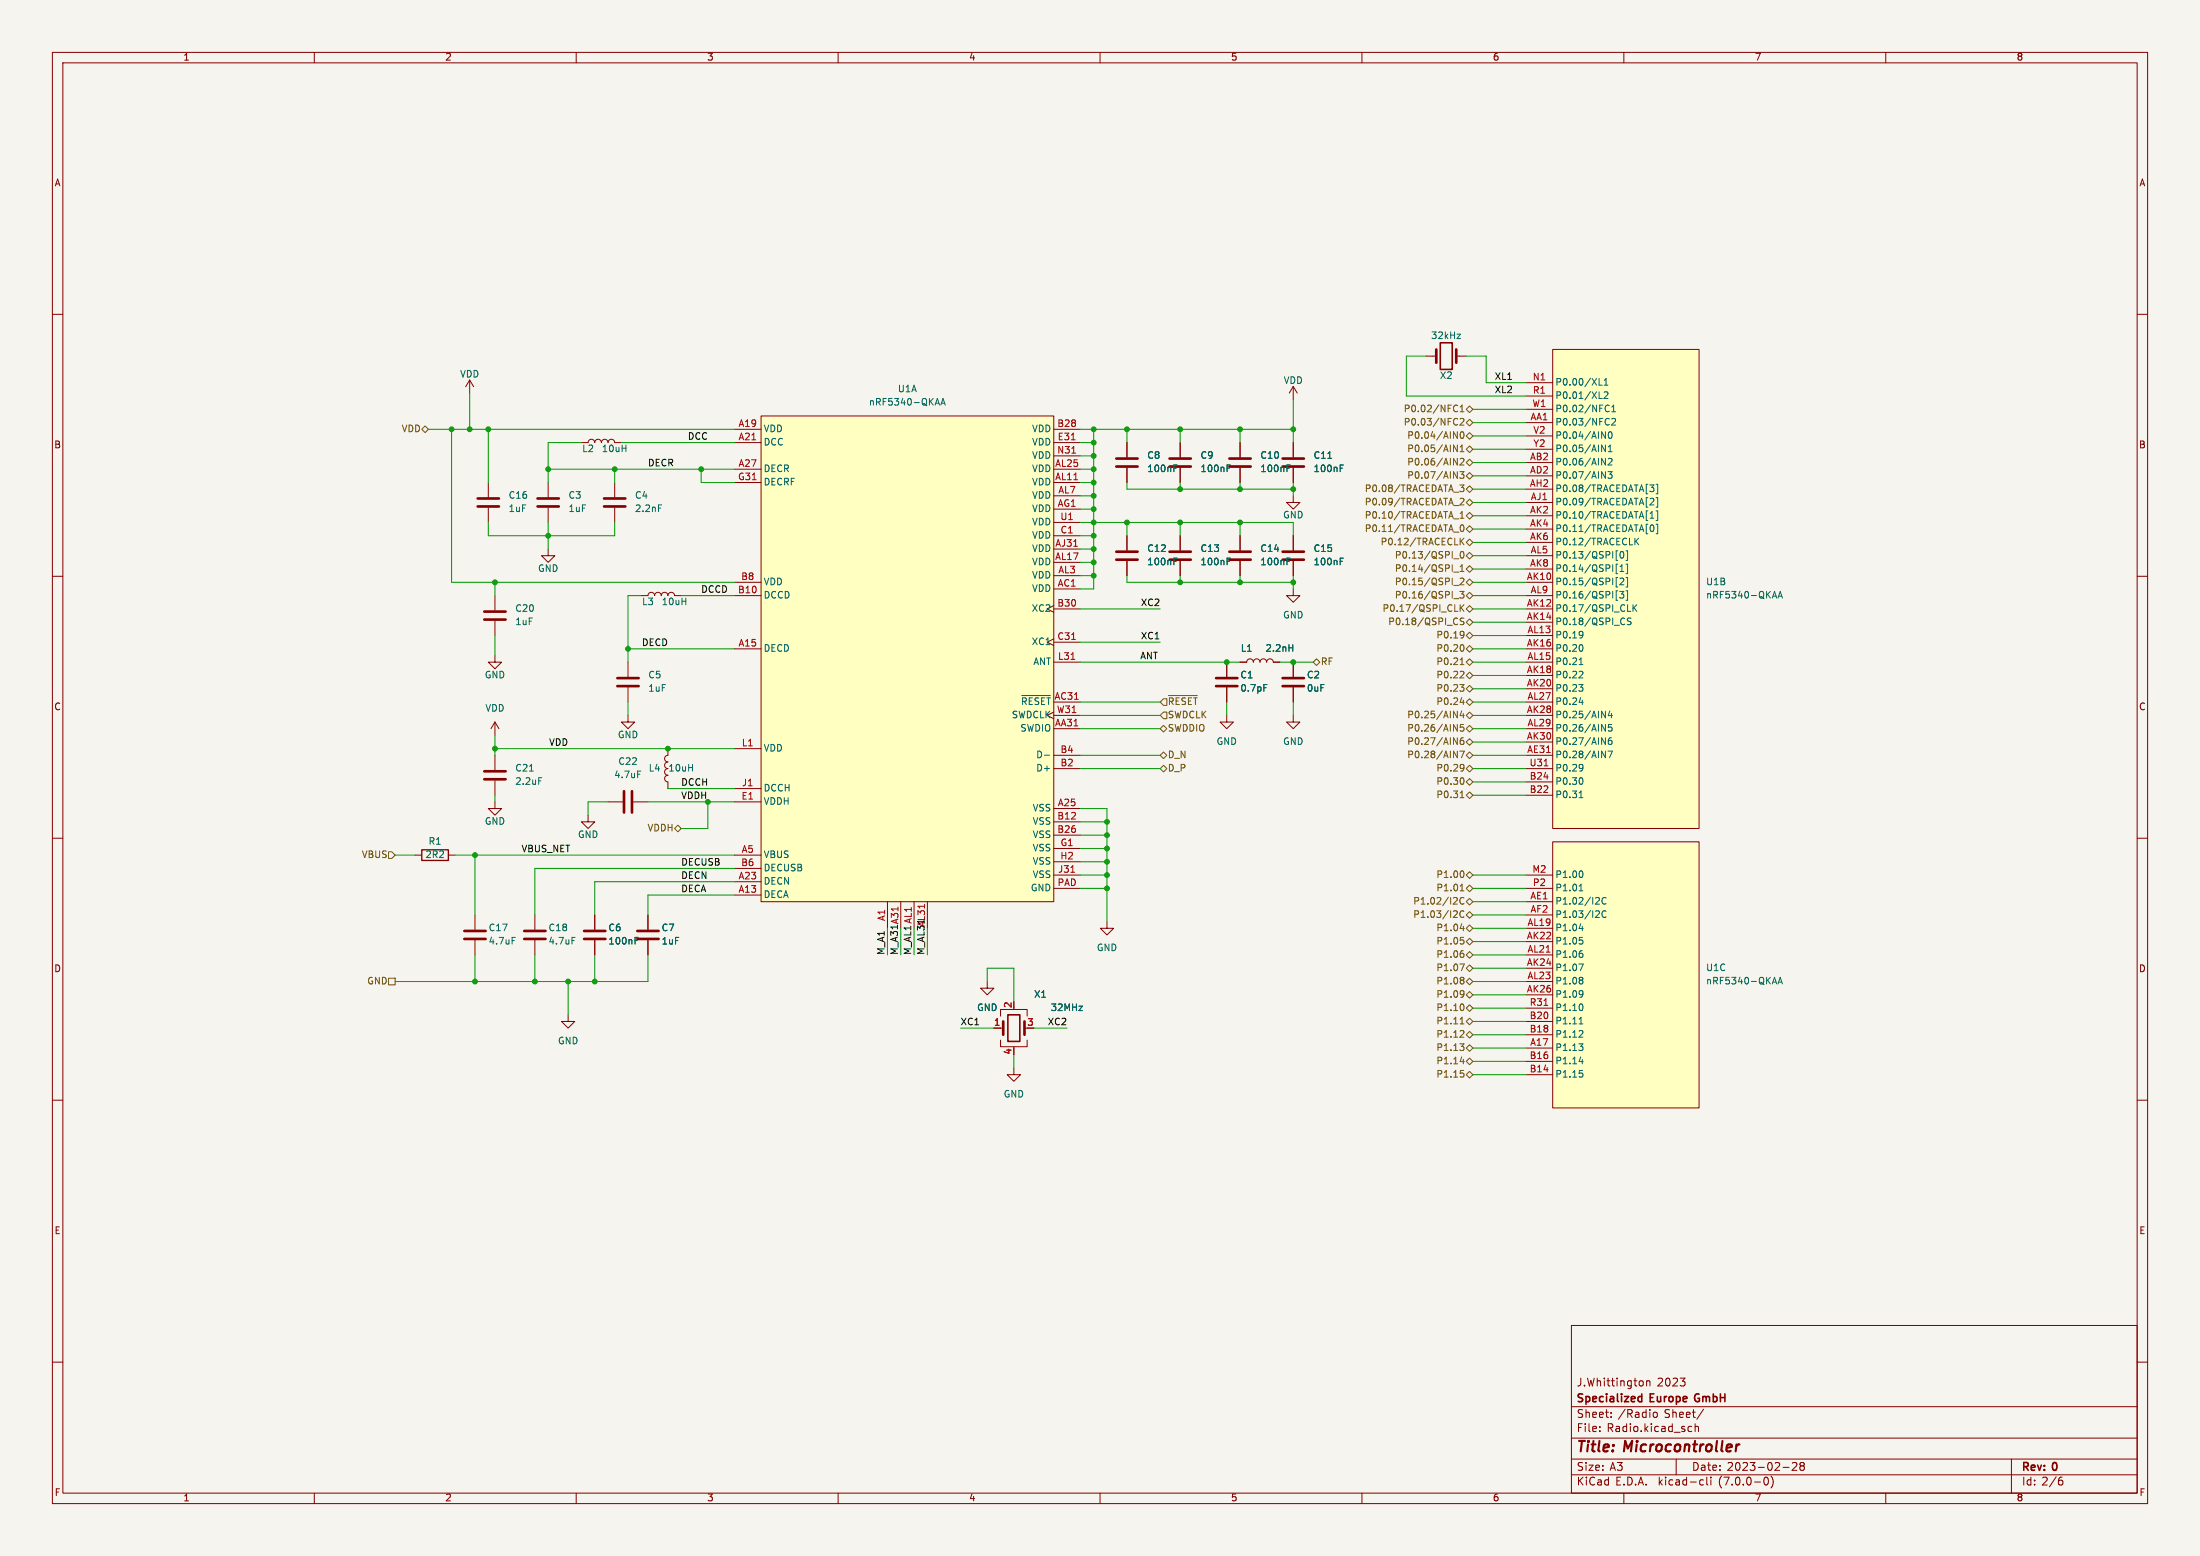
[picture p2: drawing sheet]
<svg xmlns="http://www.w3.org/2000/svg" width="420mm" height="297mm" viewBox="0 0 420 297" stroke-linecap="round" stroke-linejoin="round" font-family="sans-serif">
<path d="M0 0h420v297h-420z" fill="#f5f4ef" stroke="#f5f4ef" stroke-width=".19"/>
<g fill="none" stroke="#840000" stroke-width=".19">
<path d="M10 10h400v277h-400zM12 12h396v273h-396zM60 10v2M110 10v2M160 10v2M210 10v2M260 10v2M310 10v2M360 10v2M10 60h2M408 60h2M89.7 72.5l-.8 1.3"/>
<path d="M89.7 72.5v2.6M89.7 72.5l.7 1.3M145.3 79.4h55.9v92.7h-55.9zM246.9 73.8l-.8 1.2M246.9 73.8v2.5M246.9 73.8l.7 1.2M272.3 68h1.9M278 68h1.9M291.3 73.1h5.1M291.3 75.6h5.1M291.3 78.1h5.1M296.4 66.7h28v91.4h-28z"/>
<path d="M93.2 92.1v2.8M93.2 96.9v2.8M104.6 92.1v2.8M104.6 96.9v2.8M111 84.5h1.3a.64 .64 0 0 1 .6-.7 .64 .64 0 0 1 .6 .7 .64 .64 0 0 1 .7-.7 .64 .64 0 0 1 .6 .7 .64 .64 0 0 1 .6-.7 .64 .64 0 0 1 .7 .7 .64 .64 0 0 1 .6-.7 .64 .64 0 0 1 .6 .7h1.3M117.3 92.1v2.8M117.3 96.9v2.8M140.2 81.9h5.1M140.2 84.5h5.1M140.2 89.6h5.1M140.2 92.1h5.1M201.2 81.9h5"/>
<path d="M201.2 84.5h5M201.2 89.6h5M201.2 97.2h5M201.2 92.1h5M201.2 94.6h5M201.2 87h5M201.2 99.7h5M215.1 84.5v2.8M215.1 89.3v2.8M225.3 84.5v2.8M225.3 89.3v2.8M236.7 84.5v2.8"/>
<path d="M236.7 89.3v2.8M246.9 94.6v1.3h1.3l-1.3 1.3-1.3-1.3h1.3M246.9 84.5v2.8M246.9 89.3v2.8M291.3 80.7h5.1M291.3 88.3h5.1M291.3 90.8h5.1M291.3 93.4h5.1M291.3 95.9h5.1M291.3 98.5h5.1M291.3 83.2h5.1M291.3 85.8h5.1"/>
<path d="M10 110h2M94.5 113.7v2.8M94.5 118.5v2.8M104.6 104.8v1.3h1.3l-1.3 1.2-1.2-1.2h1.2M122.4 113.7h1.3a.64 .64 0 0 1 .6-.6 .64 .64 0 0 1 .7 .6 .64 .64 0 0 1 .6-.6 .64 .64 0 0 1 .6 .6 .64 .64 0 0 1 .7-.6 .64 .64 0 0 1 .6 .6 .64 .64 0 0 1 .6-.6 .64 .64 0 0 1 .7 .6h1.2M140.2 113.7h5.1M140.2 111.2h5.1M201.2 115.6l-1.3 .6 1.3 .7M201.2 112.4h5M201.2 104.8h5M201.2 107.3h5M201.2 109.9h5"/>
<path d="M201.2 116.2h5M201.2 102.3h5M215.1 102.3v2.8M215.1 107.1v2.8M225.3 102.3v2.8M225.3 107.1v2.8M236.7 102.3v2.8M236.7 107.1v2.8M246.9 112.4v1.3h1.3l-1.3 1.3-1.3-1.3h1.3M246.9 102.3v2.8M246.9 107.1v2.8M291.3 113.7h5.1"/>
<path d="M291.3 116.2h5.1M291.3 111.2h5.1M291.3 118.8h5.1M291.3 101h5.1M291.3 103.5h5.1M291.3 108.6h5.1M291.3 106.1h5.1M408 110h2M94.5 125.1v1.3h1.3l-1.3 1.3-1.3-1.3h1.3M94.5 137.8v2.6M94.5 137.8l-.8 1.3M94.5 137.8l.7 1.3"/>
<path d="M119.9 136.6v1.2h1.3l-1.3 1.3-1.3-1.3h1.3M119.9 126.4v2.8M119.9 131.2v2.8M140.2 123.9h5.1M201.2 121.9l-1.3 .7 1.3 .6M201.2 139.1h5M201.2 134h5M201.2 122.6h5M201.2 126.4h5M201.2 136.6h5M234.2 136.6v1.2h1.3l-1.3 1.3-1.3-1.3h1.3M234.2 126.4v2.8"/>
<path d="M234.2 131.2v2.8M236.7 126.4h1.3a.64 .64 0 0 1 .6-.6 .64 .64 0 0 1 .7 .6 .64 .64 0 0 1 .6-.6 .64 .64 0 0 1 .6 .6 .64 .64 0 0 1 .7-.6 .64 .64 0 0 1 .6 .6 .64 .64 0 0 1 .6-.6 .64 .64 0 0 1 .7 .6h1.2M246.9 136.6v1.2h1.3l-1.3 1.3-1.3-1.3h1.3M246.9 126.4v2.8M246.9 131.2v2.8M291.3 123.9h5.1M291.3 139.1h5.1M291.3 134h5.1M291.3 126.4h5.1M291.3 136.6h5.1M291.3 128.9h5.1M291.3 131.5h5.1"/>
<path d="M291.3 121.3h5.1M10 160h2M94.5 153.1v1.2h1.3l-1.3 1.3-1.3-1.3h1.3M94.5 144.2v2.8M94.5 149v2.8M112.3 155.6v1.3h1.2l-1.2 1.2-1.3-1.2h1.3M116.1 153.1h2.8M120.9 153.1h2.8M127.5 142.9v1.3a.64 .64 0 0 0-.6 .6 .64 .64 0 0 0 .6 .6 .64 .64 0 0 0-.6 .7 .64 .64 0 0 0 .6 .6 .64 .64 0 0 0-.6 .6 .64 .64 0 0 0 .6 .7 .64 .64 0 0 0-.6 .6 .64 .64 0 0 0 .6 .7v1.2M140.2 153.1h5.1M140.2 150.5h5.1M140.2 142.9h5.1"/>
<path d="M201.2 154.3h5M201.2 156.9h5M201.2 146.7h5M201.2 159.4h5M201.2 144.2h5M291.3 146.7h5.1M291.3 144.2h5.1M291.3 141.6h5.1M291.3 151.8h5.1M291.3 149.3h5.1M408 160h2M79.2 163.2h1.3"/>
<path d="M85.6 163.2h1.3M90.7 174.7v2.7M90.7 179.5v2.8M102.1 174.7v2.7M102.1 179.5v2.8M113.5 174.7v2.7M113.5 179.5v2.8M123.7 174.7v2.7M123.7 179.5v2.8M140.2 170.8h5.1M140.2 168.3h5.1M140.2 163.2h5.1"/>
<path d="M140.2 165.8h5.1M169.4 172.1v5.1M172 172.1v5.1M174.5 172.1v5.1M177 172.1v5.1M201.2 167h5M201.2 169.6h5M201.2 162h5M201.2 164.5h5M211.3 175.9v1.3h1.3l-1.3 1.3-1.2-1.3h1.2M291.3 172.1h5.1M291.3 174.7h5.1"/>
<path d="M291.3 179.7h5.1M291.3 177.2h5.1M291.3 167h5.1M291.3 169.6h5.1M296.4 160.7h28v50.8h-28zM108.5 193.7v1.3h1.2l-1.2 1.2-1.3-1.2h1.3M188.5 187.4v1.2h1.2l-1.2 1.3-1.3-1.3h1.3M189.7 196.2h1.8M191 198.5v1.3h5.1v-1.3M191 194v-1.3h5.1v1.3M193.5 199.8v.3M291.3 184.8h5.1"/>
<path d="M291.3 189.9h5.1M291.3 182.3h5.1M291.3 187.4h5.1M291.3 197.5h5.1M291.3 195h5.1M291.3 192.4h5.1M10 210h2M193.5 203.9v1.2h1.3l-1.3 1.3-1.2-1.3h1.2M291.3 200.1h5.1M291.3 205.1h5.1M291.3 202.6h5.1M408 210h2"/>
<path d="M10 260h2M300 253h108v32h-108zM408 260h2M300 278.5h108M300 274.5h108M300 268.5h108M305.4 273.1v.2M305.4 272.3v.2M307.6 270.4v.2M307.6 269.6v.2M313.6 263.7v.7M314.3 263.6v1"/>
<path d="M314.3 263.7l.3-.1h.3l.1 1M315.7 269.6h.4l.3 .2v.5l-.3 .3-.4-.1-.1-.2zM320 278.5v3M320.7 263.1h1l-.5 .5M321.6 263.8v.6M322.5 272.3h.5M323 273.2l-.5 .1M323.6 272.4l.2-.1h.4v1M323.6 271.8v1.5M325.2 269l-1.3 1.9M342.2 279.3l.5-.1 .3 .1v.3l-.9 1.1h.9M343.9 279.8l-.3-.3 .3-.3h.3l.3 .2-.3 .4"/>
<path d="M343.9 279.8l-.3 .3 .1 .4 .2 .2h.3l.3-.3-.1-.5-.2-.1M343.9 279.8h.3M384 278.5v6.5M60 285v2M110 285v2M160 285v2M210 285v2M260 285v2M300 281.5h108M310 285v2M324.8 282.5h.4M325.2 283.4l-.4 .1"/>
<path d="M325.8 282v1.2l.2 .3M326.6 282v.1M326.6 282.5v1M336.9 282h.2a.8 .8 0 0 1 .5 .7 .8 .8 0 0 1-.5 .8 1 1 0 0 1-.2-1.5zM338.2 281.8a1.74 1.74 0 0 1-.1 2.2M340.4 280.1h1.1M360 285v2M393.2 282.5h.3l.3 .3-.1 .5-.5 .2M393.4 282h-.2"/>
</g>
<path d="M332.1 275.7l-.5 .2" fill="none" stroke="#840000" stroke-width=".4"/>
<path d="M275 65.4h2.2v5.1h-2.2zM192.4 193.7h2.3v5.1h-2.3zM312.8 267.5h.6M312.8 266.6h.6M313.4 266.1v1.5" fill="none" stroke="#840000" stroke-width=".3"/>
<g fill="none" stroke="#840000" stroke-width=".51">
<path d="M274.2 66.7v2.5M278 66.7v2.5M91.2 96.7h4M91.2 95.1h4M102.6 96.7h4.1M102.6 95.1h4.1M115.3 96.7h4.1M115.3 95.1h4.1M213.1 89.1h4.1M213.1 87.5h4.1M223.3 89.1h4M223.3 87.5h4"/>
<path d="M234.7 89.1h4.1M234.7 87.5h4.1M244.9 89.1h4M244.9 87.5h4M92.5 118.3h4M92.5 116.7h4M213.1 106.8h4.1M213.1 105.3h4.1M223.3 106.8h4M223.3 105.3h4M234.7 106.8h4.1M234.7 105.3h4.1"/>
<path d="M244.9 106.8h4M244.9 105.3h4M117.9 131h4M117.9 129.4h4M232.2 131h4M232.2 129.4h4M244.9 131h4M244.9 129.4h4M92.5 148.7h4M92.5 147.2h4M119.1 151v4.1M120.6 151v4.1"/>
<path d="M88.6 179.2h4.1M88.6 177.7h4.1M100.1 179.2h4M100.1 177.7h4M111.5 179.2h4.1M111.5 177.7h4.1M121.7 179.2h4M121.7 177.7h4M191.5 195v2.5M195.6 195v2.5"/>
</g>
<g fill="none" stroke="#006464" stroke-width=".19">
<path d="M178.6 77h.6M178.9 76.1l.5 1.2M179.6 77.3l.4-1.2 .5 1.2M179.7 77h.6M278.2 63.8h.6l-.6 .8h.6M305.3 73.5h.6M305.3 76.1h.6M306.2 73.5h.8M306.2 72.6l.4-.4v1.3M306.2 74.9l.5-.1 .3 .3-.8 1h.8M306.8 77.3l.4 .1M307.1 79.9l.1 .1"/>
<path d="M307.2 78.5l-.4 .1M307.7 80l.5-.1 .2 .3-.8 .9h.8M307.7 78.6h.7M307.7 77.7l.4-.4v1.3M125.7 96.4h.6M224.1 88.8h.6M234.3 88.8h.6M245.7 88.8h.6M255.8 88.8h.7M305.8 84.9l.7 1.3v-1.3M307 90h.8l-.5 .5 .4 .1v.6l-.2 .1-.5-.1M307 87.6l.5-.1 .3 .3-.8 1h.8"/>
<path d="M307 86.2h.8M307 85.3l.4-.4v1.3M307.1 82.5l.2-.1a.68 .68 0 0 1 .5 .6 .68 .68 0 0 1-.5 .7l-.3-.5zM307.2 81l-.1 .1M314.9 92.6h.8l-.4 .5 .4 .1v.4l-.2 .2h-.4M315 98.9h.7M315.1 97.9l.3-.3v1.3M315.2 95.1l.4 .1 .1 .3-.8 .9h.8M316.2 92.4h.3v1.9h-.3M316.2 95h.3v1.8h-.3M316.2 97.5h.3v1.8h-.3M224.1 106.5h.6"/>
<path d="M234.3 106.5h.6M245.7 106.5h.6M255.8 106.5h.7M308.5 112h.3M308.5 110.2h.3M308.5 109.5h.3M308.5 107.7h.3M308.5 107h.3M308.5 105.1h.3M308.5 114.6h.3M308.5 112.8h.3M309.2 112.9h.8l-.4 .5 .3 .1v.5l-.2 .2-.5-.2"/>
<path d="M309.3 110.5l.4-.2 .3 .4-.8 .9h.8M309.3 109.1h.7M309.3 108.2l.3-.4v1.3M309.4 105.4l.2-.1a.68 .68 0 0 1 .4 .6 .68 .68 0 0 1-.4 .6l-.3-.4zM310.4 110.2h.3v1.8h-.3M310.4 105.1h.3v1.9h-.3M310.4 107.7h.3v1.8h-.3M310.4 112.8h.3v1.8h-.3M310.7 116.7h.6M311.4 118h-.5l-.2 .2 .1 .3 .5 .3v.3l-.2 .1h-.4M311.7 115.4v1.3M311.9 116l.6 .7"/>
<path d="M312.1 102.7v1.3M312.3 103.3l.5 .7M312.5 115.4l-.8 .8M312.8 102.7l-.7 .8M315.2 100.2h.1a.68 .68 0 0 1 .5 .6 .68 .68 0 0 1-.5 .7l-.1-.1M316.2 100.1h.3v1.8h-.3M338.5 113.8h.6M338.8 112.9l.4 1.3M339.4 114.2l.5-1.3 .4 1.3M339.5 113.8h.7M195 132.8h5.5M195.9 133.6l-.1-.3-.6-.1v1.3"/>
<path d="M197.1 133.2h-.6v1.3M198.3 133.3l-.5-.1-.2 .4M199.5 133.2h-.7v1.3M199.8 133.2h.7M200.2 133.2v1.3M241.3 130.7h.6M246.1 123.7h.7M246.8 123v1.3M301.4 130.7h.8l-.4 .5M301.5 126.9h.7M301.5 134.1h.7M301.7 125.8l.1-.2v1.3"/>
<path d="M302.1 120.6l.1 .6-.2 .5M302.1 123.2l.1 .3-.1 .7M302.1 128.2l.1 .2-.1 .3-.7 .7h.8M302.1 131.2l.1 .2-.1 .5M302.2 121.1l-.1 .1M307.3 135.7l-.3 .9h.8M307.6 136.2v.8M307.7 138.3h-.6l-.1 .6 .2-.1h.4l.2 .2-.1 .4-.2 .2-.5-.2M102.8 148.4h.6M121.7 147.2h.6M199.4 144.2h1M301.5 152.3h.7"/>
<path d="M301.7 151.2l.1-.2v1.3M302.1 146l.1 .6-.2 .5M302.1 148.6l.1 .3-.1 .7M302.2 146.5l-.1 .1M307 143.4h.8l-.5 1.2M307.6 140.8l-.3 .1-.2 .2-.1 .8 .3 .2 .4-.1 .1-.4-.2-.2-.3-.1-.3 .3M97.8 178.9h.6M109.2 178.9h.6M121.2 178.9h.6M301.5 177.2h.7M301.5 170h.7M301.5 178.9h.6"/>
<path d="M301.7 168.9l.1-.1v1.2M302.1 166.3l.1 .4-.1 .7M302.1 179.5l.1 .2-.1 .4M306.6 171.4a.6 .6 0 0 0-.8 .5 .6 .6 0 0 0 .6 .7l.2-.1M306.6 174a.6 .6 0 0 0-.8 .4 .6 .6 0 0 0 .6 .7l.2-.1M301.4 199.2h.8l-.4 .5M301.4 184h.8l-.5 1.3M301.5 195.4h.7M301.7 194.3l.1-.1v1.2M302.1 199.8l.1 .2-.1 .5M302.1 182l.1 .2-.1 .5M302.1 186.6l.1 .2-.1 .2"/>
<path d="M302.1 187.2l.1 .1-.1 .5M302.1 189.1l.1 .7-.2 .4M302.1 191.7l.1 .4-.1 .7M302.1 196.8l.1 .1-.1 .4-.7 .7h.8M302.2 189.6l-.1 .2M338.5 187.5h.6M338.8 186.5l.4 1.3M339.4 187.8l.5-1.3 .4 1.3M339.5 187.5h.7M301.5 202.6h.7M301.5 204.3h.6M302.1 204.9l.1 .2-.1 .4"/>
</g>
<g fill="#ffffc2" stroke="#ffffc2" stroke-width=".19">
<path d="M296.4 160.7h28v50.8h-28z"/>
<path d="M145.3 79.4h55.9v92.7h-55.9z"/>
<path d="M296.4 66.7h28v91.4h-28z"/>
</g>
<path d="M204.6 86.5h.7M204.5 125.9h.7M294.8 146.2h.7M204.4 166.5h.8" fill="none" stroke="#a90000" stroke-width=".19"/>
<path d="M80.5 162.2h5.1v2h-5.1z" fill="none" stroke="#840000" stroke-width=".25"/>
<g fill="none" stroke="#725600" stroke-width=".19">
<path d="M277.7 77.4h.6M278 79.9l.3 .1M278.3 78.5h-.6M278.7 80l.5-.1 .3 .3-.8 .9h.8M278.7 78.6h.8M278.7 77.7l.4-.4v1.3M280.5 77.5l.7 .6-.7 .7-.6-.7zM80.5 81.9l.7-.6 .6 .6-.6 .7zM277.5 82.4l.7 1.3v-1.3M277.5 84.9l.7 1.3v-1.3M277.5 87.5l.7 1.3v-1.3M277.5 90l.7 1.3v-1.3"/>
<path d="M277.5 99h1M278.3 81l-.3 .1M278.7 90h.8l-.4 .5 .3 .1v.6l-.2 .1-.5-.1M278.7 92.6h.8l-.4 .5 .3 .1v.5l-.2 .1h-.5M278.7 87.6l.5-.1 .3 .3-.8 1h.8M278.7 95.2l.5-.1 .3 .4-.8 .9h.8M278.7 85.3l.4-.4v1.3M278.7 98l.4-.4v1.3M278.7 86.2h.8M278.7 98.9h.8M278.9 82.5l.2-.1a.68 .68 0 0 1 .4 .6 .68 .68 0 0 1-.4 .7 .85 .85 0 0 1-.2-1.2zM279.9 80.7l.6-.7 .7 .7-.7 .6z"/>
<path d="M279.9 90.8l.6-.6 .7 .6-.7 .7zM279.9 83.2l.6-.6 .7 .6-.7 .6zM279.9 93.4l.6-.7 .7 .7-.7 .6zM279.9 85.8l.6-.7 .7 .7-.7 .6zM279.9 88.3l.6-.6 .7 .6-.7 .6zM279.9 95.9l.6-.6 .7 .6-.7 .6zM279.9 98.5l.6-.7 .7 .7-.7 .6zM277.5 114.3h1M277.5 111.7h1M277.5 106.7h1M277.5 109.2h1M277.7 116.7h.6"/>
<path d="M278.2 118l.1 .1M278.3 119.1l-.1 .1M278.7 112.9h.8l-.4 .5 .3 .1v.5l-.2 .2-.5-.2M278.7 100.7l.4-.5a.68 .68 0 0 1 .4 .6 .68 .68 0 0 1-.4 .7l-.4-.5M278.7 110.5l.5-.2 .3 .4-.8 .9h.8M278.7 102.7v1.3M278.7 115.4v1.3M278.7 108.2l.4-.4v1.3M278.7 109.1h.8M278.9 105.3h.2a.68 .68 0 0 1 .4 .6 .68 .68 0 0 1-.4 .6 .85 .85 0 0 1-.2-1.2zM278.9 116l.6 .7M278.9 103.3l.6 .7"/>
<path d="M279.5 118h-.5l-.2 .1v.4l.6 .2 .1 .3-.3 .2h-.5M279.5 115.4l-.8 .8M279.5 102.7l-.8 .8M279.9 113.7l.6-.6 .7 .6-.7 .6zM279.9 111.2l.6-.7 .7 .7-.7 .6zM279.9 118.8l.6-.7 .7 .7-.7 .6zM279.9 101l.6-.6 .7 .6-.7 .6zM279.9 106.1l.6-.7 .7 .7-.7 .6zM279.9 108.6l.6-.6 .7 .6-.7 .6zM279.9 103.5l.6-.6 .7 .6-.7 .7zM280.5 115.6l.7 .6-.7 .7-.6-.7zM222.1 138.5l.7 .6-.7 .6-.6-.6z"/>
<path d="M222.1 135.9h.7v1.3h-.7l-.6-.6zM222.1 133.4h.7v1.2h-.7l-.6-.6zM223.1 132.8h5.5M224 133.6l-.1-.3-.6-.1v1.3M225.1 133.2h-.6v1.3M226.3 133.3l-.4-.1-.3 .4M227.5 133.2h-.6v1.3M227.8 133.2h.8M228.2 133.2v1.3M250.7 126.4l.6-.6 .7 .6-.7 .6zM277.5 135.7l.7 1.3v-1.3M277.5 138.3l.7 1.3v-1.3"/>
<path d="M278.7 130.7h.8l-.4 .5M278.7 134.1h.8M278.7 126.9h.8M278.9 125.9l.2-.3v1.3M279.1 135.7l-.4 .9h.8M279.2 123a.79 .79 0 0 1 0 1.3M279.2 120.5l.3 .2v.5l-.3 .5M279.2 128.1l.3 .3-.1 .3-.7 .7h.8M279.2 131.2l.3 .2v.3l-.3 .2M279.4 133.6v.9M279.4 136.2v.8M279.4 138.3h-.6l-.1 .6 .2-.1h.5l.1 .2-.1 .4-.2 .2-.5-.2"/>
<path d="M279.5 121.1l-.3 .2M279.9 121.3l.6-.6 .7 .6-.7 .6zM279.9 123.9l.6-.7 .7 .7-.7 .6zM279.9 134l.6-.6 .7 .6-.7 .6zM279.9 128.9l.6-.6 .7 .6-.7 .7zM279.9 126.4l.6-.6 .7 .6-.7 .6zM279.9 131.5l.6-.7 .7 .7-.7 .6zM280.5 135.9l.7 .7-.7 .6-.6-.6zM280.5 138.5l.7 .6-.7 .6-.6-.6zM128.8 158.1l.6-.6 .6 .6-.6 .7zM221.5 144.2l.6-.7 .7 .7-.7 .6zM221.5 146.7l.6-.6 .7 .6-.7 .6z"/>
<path d="M277.5 143.4l.7 1.2v-1.2M277.5 140.8l.7 1.3v-1.3M278.7 143.4h.8l-.5 1.2M278.7 152.3h.8M278.9 151.3l.2-.3v1.3M279.2 148.4a.79 .79 0 0 1 0 1.3M279.2 145.9l.3 .2v.5l-.3 .5M279.4 140.8l-.4 .1-.2 .2-.1 .8 .3 .2 .4-.1 .1-.4-.1-.2-.4-.1-.3 .3M279.5 146.5l-.3 .2M279.9 144.2l.6-.7 .7 .7-.7 .6zM279.9 141.6l.6-.6 .7 .6-.7 .7zM279.9 151.8l.6-.6 .7 .6-.7 .6z"/>
<path d="M279.9 146.7l.6-.6 .7 .6-.7 .6zM279.9 149.3l.6-.7 .7 .7-.7 .6zM74.2 162.6h.6l.6 .6-.6 .7h-.6zM278 171.3l.2 .2-.1 .4-.7 .7h.8M278 173.8l.2 .3-.1 .3-.7 .7h.8M278.7 170h.8M278.7 177.2h.8M278.8 178.9h.6M278.9 169.1l.2-.3v1.2M279.2 166.2a.79 .79 0 0 1 0 1.3M279.2 179.4l.3 .3v.3l-.3 .2M279.4 176.8v.9"/>
<path d="M279.5 174a.6 .6 0 0 0-.9 .4 .6 .6 0 0 0 .6 .7l.3-.1M279.5 171.4a.6 .6 0 0 0-.9 .5 .6 .6 0 0 0 .6 .7l.3-.1M279.9 172.1l.6-.6 .7 .6-.7 .6zM279.9 167l.6-.6 .7 .6-.7 .7zM279.9 169.6l.6-.7 .7 .7-.7 .6zM279.9 177.2l.6-.6 .7 .6-.7 .6zM279.9 179.7l.6-.6 .7 .6-.7 .7zM280.5 174l.7 .7-.7 .6-.6-.6zM74.2 186.7h1.2v1.3h-1.2zM278.7 184h.8l-.5 1.3M278.7 199.2h.8l-.4 .5M278.7 195.4h.8"/>
<path d="M278.9 194.5l.2-.3v1.2M279.1 181.5h.3M279.2 191.6a.79 .79 0 0 1 0 1.3M279.2 182l.3 .2v.3l-.3 .2M279.2 186.5l.3 .3-.3 .3 .3 .2v.3l-.3 .2M279.2 189.1l.3 .2v.5l-.3 .5M279.2 196.7l.3 .2-.1 .4-.7 .7h.8M279.2 199.7l.3 .3v.3l-.3 .2M279.5 189.6l-.3 .3M279.9 187.4l.6-.7 .7 .7-.7 .6zM279.9 184.8l.6-.6 .7 .6-.7 .6zM279.9 197.5l.6-.6 .7 .6-.7 .6z"/>
<path d="M279.9 195l.6-.7 .7 .7-.7 .6zM279.9 189.9l.6-.6 .7 .6-.7 .6zM279.9 192.4l.6-.6 .7 .6-.7 .7zM280.5 181.6l.7 .7-.7 .6-.6-.6zM278.7 202.6h.8M278.8 204.3h.6M279.2 204.8l.3 .3v.3l-.3 .2M279.4 202.2v.9M279.9 202.6l.6-.6 .7 .6-.7 .6zM279.9 200.1l.6-.7 .7 .7-.7 .6zM280.5 204.5l.7 .6-.7 .7-.6-.7z"/>
</g>
<g fill="none" stroke="#009600" stroke-width=".19">
<path d="M89.7 75.1v6.8M246.9 76.3v8.2M272.3 68h-3.8v7.6h22.8M279.9 68h3.8v5.1h7.6M281.2 78.1h10.1M81.8 81.9h58.4M86.2 81.9v29.3h54M93.2 99.7v2.6h24.1v-2.6M93.2 81.9v10.2M104.6 89.6h35.6M104.6 99.7v5.1M111 84.5h-6.4v7.6"/>
<path d="M117.3 89.6v2.5M118.6 84.5h21.6M133.9 89.6v2.5h6.3M206.2 99.7h40.7v2.6M206.2 94.6h2.6M206.2 97.2h2.6M206.2 81.9h40.7M206.2 84.5h2.6M206.2 87h2.6M206.2 89.6h2.6M206.2 92.1h2.6M208.8 81.9v30.5h-2.6"/>
<path d="M215.1 92.1v1.3h31.8M215.1 81.9v2.6M215.1 99.7v2.6M225.3 81.9v2.6M225.3 92.1v1.3M225.3 99.7v2.6M236.7 81.9v2.6M236.7 92.1v1.3M236.7 99.7v2.6M246.9 92.1v2.5M281.2 85.8h10.1M281.2 80.7h10.1"/>
<path d="M281.2 83.2h10.1M281.2 93.4h10.1M281.2 98.5h10.1M281.2 88.3h10.1M281.2 95.9h10.1M281.2 90.8h10.1M94.5 111.2v2.5M122.4 113.7h-2.5v12.7M130 113.7h10.2M206.2 102.3h2.6M206.2 116.2h15.3M206.2 109.9h2.6"/>
<path d="M206.2 107.3h2.6M206.2 104.8h2.6M215.1 109.9v1.3h31.8M225.3 109.9v1.3M236.7 109.9v1.3M246.9 109.9v2.5M281.2 108.6h10.1M281.2 103.5h10.1M281.2 101h10.1M281.2 111.2h10.1M281.2 113.7h10.1M281.2 116.2h10.1"/>
<path d="M281.2 118.8h10.1M281.2 106.1h10.1M94.5 121.3v3.8M119.9 123.9h20.3M119.9 134v2.6M206.2 136.6h15.3M206.2 139.1h15.3M206.2 134h15.3M206.2 126.4h30.5M206.2 122.6h15.3M234.2 134v2.6M244.3 126.4h6.4"/>
<path d="M246.9 134v2.6M281.2 136.6h10.1M281.2 139.1h10.1M281.2 134h10.1M281.2 123.9h10.1M281.2 126.4h10.1M281.2 131.5h10.1M281.2 128.9h10.1M281.2 121.3h10.1M94.5 140.4v3.8M94.5 151.8v1.3M94.5 142.9h45.7"/>
<path d="M116.1 153.1h-3.8v2.5M123.7 153.1h16.5M127.5 150.5h12.7M135.1 153.1v5h-5.1M206.2 154.3h5.1v21.6M206.2 156.9h5.1M206.2 144.2h15.3M206.2 146.7h15.3M206.2 159.4h5.1M281.2 144.2h10.1M281.2 146.7h10.1M281.2 141.6h10.1"/>
<path d="M281.2 151.8h10.1M281.2 149.3h10.1M75.4 163.2h3.8M86.9 163.2h53.3M90.7 163.2v11.5M140.2 168.3h-26.7v6.4M140.2 165.8h-38.1v8.9M140.2 170.8h-16.5v3.9M169.4 177.2v5.1M172 177.2v5.1M174.5 177.2v5.1M177 177.2v5.1"/>
<path d="M206.2 167h5.1M206.2 169.6h5.1M206.2 164.5h5.1M206.2 162h5.1M281.2 179.7h10.1M281.2 167h10.1M281.2 177.2h10.1M281.2 174.7h10.1M281.2 172.1h10.1M281.2 169.6h10.1M90.7 182.3v5.1M102.1 182.3v5.1"/>
<path d="M108.5 187.4v6.3M113.5 182.3v5.1M123.7 182.3v5.1h-48.3M183.4 196.2h6.3M188.5 187.4v-2.6h5v6.4M197.4 196.2h6.3M281.2 197.5h10.1M281.2 195h10.1M281.2 184.8h10.1M281.2 187.4h10.1M281.2 182.3h10.1M281.2 189.9h10.1"/>
<path d="M281.2 192.4h10.1M193.5 201.3v2.6M281.2 200.1h10.1M281.2 205.1h10.1M281.2 202.6h10.1"/>
</g>
<g fill="#009600" stroke="#009600" stroke-width=".19">
<circle cx="208.8" cy="107.3" r=".46"/>
<circle cx="208.8" cy="104.8" r=".46"/>
<circle cx="208.8" cy="102.3" r=".46"/>
<circle cx="208.8" cy="99.7" r=".46"/>
<circle cx="208.8" cy="109.9" r=".46"/>
<circle cx="225.3" cy="111.2" r=".46"/>
<circle cx="236.7" cy="111.2" r=".46"/>
<circle cx="246.9" cy="111.2" r=".46"/>
<circle cx="246.9" cy="93.4" r=".46"/>
<circle cx="246.9" cy="126.4" r=".46"/>
<circle cx="236.7" cy="81.9" r=".46"/>
<circle cx="236.7" cy="93.4" r=".46"/>
<circle cx="215.1" cy="81.9" r=".46"/>
<circle cx="225.3" cy="81.9" r=".46"/>
<circle cx="208.8" cy="81.9" r=".46"/>
<circle cx="225.3" cy="99.7" r=".46"/>
<circle cx="225.3" cy="93.4" r=".46"/>
<circle cx="236.7" cy="99.7" r=".46"/>
<circle cx="234.2" cy="126.4" r=".46"/>
<circle cx="211.3" cy="156.9" r=".46"/>
<circle cx="208.8" cy="92.1" r=".46"/>
<circle cx="215.1" cy="99.7" r=".46"/>
<circle cx="208.8" cy="94.6" r=".46"/>
<circle cx="208.8" cy="89.6" r=".46"/>
<circle cx="208.8" cy="87" r=".46"/>
<circle cx="208.8" cy="84.5" r=".46"/>
<circle cx="208.8" cy="97.2" r=".46"/>
<circle cx="246.9" cy="81.9" r=".46"/>
<circle cx="117.3" cy="89.6" r=".46"/>
<circle cx="89.7" cy="81.9" r=".46"/>
<circle cx="86.2" cy="81.9" r=".46"/>
<circle cx="104.6" cy="89.6" r=".46"/>
<circle cx="93.2" cy="81.9" r=".46"/>
<circle cx="94.5" cy="111.2" r=".46"/>
<circle cx="127.5" cy="142.9" r=".46"/>
<circle cx="119.9" cy="123.9" r=".46"/>
<circle cx="133.9" cy="89.6" r=".46"/>
<circle cx="135.1" cy="153.1" r=".46"/>
<circle cx="90.7" cy="187.4" r=".46"/>
<circle cx="102.1" cy="187.4" r=".46"/>
<circle cx="108.5" cy="187.4" r=".46"/>
<circle cx="113.5" cy="187.4" r=".46"/>
<circle cx="90.7" cy="163.2" r=".46"/>
<circle cx="211.3" cy="159.4" r=".46"/>
<circle cx="211.3" cy="167" r=".46"/>
<circle cx="211.3" cy="169.6" r=".46"/>
<circle cx="211.3" cy="162" r=".46"/>
<circle cx="211.3" cy="164.5" r=".46"/>
<circle cx="104.6" cy="102.3" r=".46"/>
<circle cx="94.5" cy="142.9" r=".46"/>
</g>
<g font-size="2.8" fill="#840000">
<text x="301" y="277.8">Title:</text>
<text x="310.1" y="277.8">Microcontroller</text>
</g>
<g font-size="2.1" fill="#840000">
<text x="301" y="268.1">Specialized</text>
<text x="301" y="264.9">J.Whittington</text>
<text x="315.1" y="268.1">Europe</text>
<text x="316.3" y="264.9">2023</text>
<text x="324.1" y="268.1">GmbH</text>
<text x="301" y="273.6">File:</text>
<text x="301" y="270.9">Sheet:</text>
<text x="306.8" y="273.6">Radio.kicad_sch</text>
<text x="308.9" y="270.9">/Radio</text>
<text x="317.7" y="270.9">Sheet/</text>
<text x="301" y="281">Size:</text>
<text x="307.3" y="281">A3</text>
<text x="323" y="281">Date:</text>
<text x="329.7" y="281">2023-02-28</text>
<text x="386" y="281.2">Rev:</text>
<text x="392" y="281.2">0</text>
<text x="301" y="283.8">KiCad</text>
<text x="308.4" y="283.8">E.D.A.</text>
<text x="316.6" y="283.8">kicad-cli</text>
<text x="328.2" y="283.8">(7.0.0-0)</text>
<text x="386" y="283.8">Id: 2/6</text>
</g>
<g font-size="1.8" fill="#840000">
<text x="35" y="11.8">1</text>
<text x="85" y="11.8">2</text>
<text x="135" y="11.8">3</text>
<text x="185" y="11.8">4</text>
<text x="235" y="11.8">5</text>
<text x="285" y="11.8">6</text>
<text x="335" y="11.8">7</text>
<text x="385" y="11.8">8</text>
<text x="10.4" y="35.8">A</text>
<text x="408.4" y="35.8">A</text>
<text x="10.3" y="85.8">B</text>
<text x="408.3" y="85.8">B</text>
<text x="10.3" y="135.8">C</text>
<text x="408.3" y="135.8">C</text>
<text x="10.3" y="185.8">D</text>
<text x="408.3" y="185.8">D</text>
<text x="10.4" y="235.8">E</text>
<text x="408.3" y="235.8">E</text>
<text x="10.4" y="285.8">F</text>
<text x="35" y="286.8">1</text>
<text x="85" y="286.8">2</text>
<text x="135" y="286.8">3</text>
<text x="185" y="286.8">4</text>
<text x="235" y="286.8">5</text>
<text x="285" y="286.8">6</text>
<text x="335" y="286.8">7</text>
<text x="385" y="286.8">8</text>
<text x="408.4" y="285.8">F</text>
</g>
<g font-size="1.8" fill="#006464">
<text x="273.1" y="65">32kHz</text>
<text x="87.8" y="72.3">VDD</text>
<text x="165.8" y="77.7">nRF5340-QKAA</text>
<text x="171.4" y="75.1">U1A</text>
<text x="245" y="73.6">VDD</text>
<text x="274.8" y="72.6">X2</text>
<text x="296.9" y="73.9">P0.00/XL1</text>
<text x="296.9" y="76.4">P0.01/XL2</text>
<text x="145.8" y="82.8">VDD</text>
<text x="196.9" y="82.8">VDD</text>
<text x="296.9" y="81.5">P0.03/NFC2</text>
<text x="296.9" y="79">P0.02/NFC1</text>
<text x="111.1" y="86.6">L2</text>
<text x="114.8" y="86.6">10uH</text>
<text x="145.8" y="85.3">DCC</text>
<text x="196.9" y="85.3">VDD</text>
<text x="196.9" y="87.8">VDD</text>
<text x="219" y="87.8">C8</text>
<text x="229.1" y="87.8">C9</text>
<text x="240.5" y="87.8">C10</text>
<text x="250.7" y="87.8">C11</text>
<text x="296.9" y="89.1">P0.06/AIN2</text>
<text x="296.9" y="84">P0.04/AIN0</text>
<text x="296.9" y="86.6">P0.05/AIN1</text>
<text x="97" y="95.5">C16</text>
<text x="108.5" y="95.5">C3</text>
<text x="121.2" y="95.5">C4</text>
<text x="145.8" y="90.4">DECR</text>
<text x="145.8" y="92.9">DECRF</text>
<text x="196.9" y="92.9">VDD</text>
<text x="196.9" y="90.4">VDD</text>
<text x="196.9" y="95.5">VDD</text>
<text x="219" y="90.4">100nF</text>
<text x="229.1" y="90.4">100nF</text>
<text x="240.5" y="90.4">100nF</text>
<text x="250.7" y="90.4">100nF</text>
<text x="296.9" y="91.7">P0.07/AIN3</text>
<text x="296.9" y="94.2">P0.08/TRACEDATA[3]</text>
<text x="97" y="98">1uF</text>
<text x="108.5" y="98">1uF</text>
<text x="121.2" y="98">2.2nF</text>
<text x="196.9" y="98">VDD</text>
<text x="196.9" y="100.5">VDD</text>
<text x="244.9" y="99.2">GND</text>
<text x="296.9" y="96.7">P0.09/TRACEDATA[2]</text>
<text x="296.9" y="99.3">P0.10/TRACEDATA[1]</text>
<text x="296.9" y="101.8">P0.11/TRACEDATA[0]</text>
<text x="196.9" y="105.6">VDD</text>
<text x="196.9" y="103.1">VDD</text>
<text x="219" y="105.6">C12</text>
<text x="229.1" y="105.6">C13</text>
<text x="240.5" y="105.6">C14</text>
<text x="250.7" y="105.6">C15</text>
<text x="296.9" y="104.4">P0.12/TRACECLK</text>
<text x="296.9" y="106.9">P0.13/QSPI[0]</text>
<text x="102.6" y="109.4">GND</text>
<text x="145.8" y="112">VDD</text>
<text x="196.9" y="113.2">VDD</text>
<text x="196.9" y="108.2">VDD</text>
<text x="196.9" y="110.7">VDD</text>
<text x="219" y="108.2">100nF</text>
<text x="229.1" y="108.2">100nF</text>
<text x="240.5" y="108.2">100nF</text>
<text x="250.7" y="108.2">100nF</text>
<text x="296.9" y="112">P0.15/QSPI[2]</text>
<text x="296.9" y="109.4">P0.14/QSPI[1]</text>
<text x="325.6" y="112">U1B</text>
<text x="98.3" y="117.1">C20</text>
<text x="98.3" y="119.6">1uF</text>
<text x="122.5" y="115.8">L3</text>
<text x="126.3" y="115.8">10uH</text>
<text x="145.8" y="114.5">DCCD</text>
<text x="196.8" y="117.1">XC2</text>
<text x="244.9" y="118.3">GND</text>
<text x="296.9" y="117.1">P0.17/QSPI_CLK</text>
<text x="296.9" y="119.6">P0.18/QSPI_CS</text>
<text x="296.9" y="114.5">P0.16/QSPI[3]</text>
<text x="325.6" y="114.5">nRF5340-QKAA</text>
<text x="145.8" y="124.7">DECD</text>
<text x="196.8" y="123.4">XC1</text>
<text x="236.8" y="124.7">L1</text>
<text x="241.5" y="124.7">2.2nH</text>
<text x="296.9" y="124.7">P0.20</text>
<text x="296.9" y="122.1">P0.19</text>
<text x="92.5" y="129.8">GND</text>
<text x="123.7" y="129.8">C5</text>
<text x="197.1" y="127.2">ANT</text>
<text x="236.7" y="129.8">C1</text>
<text x="249.4" y="129.8">C2</text>
<text x="296.9" y="129.8">P0.22</text>
<text x="296.9" y="127.2">P0.21</text>
<text x="92.6" y="136.1">VDD</text>
<text x="123.7" y="132.3">1uF</text>
<text x="193" y="137.4">SWDCLK</text>
<text x="194.8" y="135.4">~{RESET}</text>
<text x="236.7" y="132.3">0.7pF</text>
<text x="249.4" y="132.3">0uF</text>
<text x="296.9" y="132.3">P0.23</text>
<text x="296.9" y="137.4">P0.25/AIN4</text>
<text x="296.9" y="134.8">P0.24</text>
<text x="117.9" y="141.2">GND</text>
<text x="145.8" y="143.7">VDD</text>
<text x="194.7" y="139.9">SWDIO</text>
<text x="232.2" y="142.5">GND</text>
<text x="244.9" y="142.5">GND</text>
<text x="296.9" y="142.5">P0.27/AIN6</text>
<text x="296.9" y="139.9">P0.26/AIN5</text>
<text x="98.3" y="147.5">C21</text>
<text x="117.2" y="148.8">4.7uF</text>
<text x="118" y="146.3">C22</text>
<text x="123.8" y="147.5">L4</text>
<text x="127.5" y="147.5">10uH</text>
<text x="197.7" y="147.5">D+</text>
<text x="197.7" y="145">D-</text>
<text x="296.9" y="145">P0.28/AIN7</text>
<text x="296.9" y="147.5">P0.29</text>
<text x="98.3" y="150.1">2.2uF</text>
<text x="145.8" y="153.9">VDDH</text>
<text x="145.8" y="151.3">DCCH</text>
<text x="197" y="155.2">VSS</text>
<text x="296.9" y="152.6">P0.31</text>
<text x="296.9" y="150.1">P0.30</text>
<text x="81.8" y="161.5">R1</text>
<text x="92.5" y="157.7">GND</text>
<text x="110.3" y="160.2">GND</text>
<text x="197" y="157.7">VSS</text>
<text x="197" y="160.2">VSS</text>
<text x="81.1" y="164">2R2</text>
<text x="145.8" y="164">VBUS</text>
<text x="145.8" y="166.6">DECUSB</text>
<text x="197" y="162.8">VSS</text>
<text x="197" y="165.3">VSS</text>
<text x="197" y="167.9">VSS</text>
<text x="296.9" y="167.9">P1.00</text>
<text x="145.8" y="171.7">DECA</text>
<text x="145.8" y="169.1">DECN</text>
<text x="196.7" y="170.4">GND</text>
<text x="296.9" y="172.9">P1.02/I2C</text>
<text x="296.9" y="170.4">P1.01</text>
<text x="93.2" y="178">C17</text>
<text x="104.7" y="178">C18</text>
<text x="116.1" y="178">C6</text>
<text x="126.2" y="178">C7</text>
<text x="296.9" y="175.5">P1.03/I2C</text>
<text x="296.9" y="178">P1.04</text>
<text x="93.2" y="180.6">4.7uF</text>
<text x="104.7" y="180.6">4.7uF</text>
<text x="116.1" y="180.6">100nF</text>
<text x="126.2" y="180.6">1uF</text>
<text x="209.3" y="181.8">GND</text>
<text x="296.9" y="180.6">P1.05</text>
<text x="296.9" y="185.6">P1.07</text>
<text x="296.9" y="183.1">P1.06</text>
<text x="325.6" y="185.6">U1C</text>
<text x="197.4" y="190.7">X1</text>
<text x="296.9" y="190.7">P1.09</text>
<text x="296.9" y="188.2">P1.08</text>
<text x="325.6" y="188.2">nRF5340-QKAA</text>
<text x="186.5" y="193.3">GND</text>
<text x="200.5" y="193.3">32MHz</text>
<text x="296.9" y="195.8">P1.11</text>
<text x="296.9" y="193.3">P1.10</text>
<text x="106.5" y="199.6">GND</text>
<text x="296.9" y="200.9">P1.13</text>
<text x="296.9" y="203.4">P1.14</text>
<text x="296.9" y="198.3">P1.12</text>
<text x="191.5" y="209.8">GND</text>
<text x="296.9" y="206">P1.15</text>
</g>
<g font-size="1.8" fill="#0f0f0f">
<text x="285.2" y="72.7">XL1</text>
<text x="285.2" y="75.2">XL2</text>
<text x="123.7" y="89.2">DECR</text>
<text x="131.3" y="84.1">DCC</text>
<text x="133.9" y="113.3">DCCD</text>
<text x="217.7" y="115.9">XC2</text>
<text x="122.4" y="123.5">DECD</text>
<text x="217.7" y="122.2">XC1</text>
<text x="217.7" y="126">ANT</text>
<text x="104.7" y="142.6">VDD</text>
<text x="130" y="150.2">DCCH</text>
<text x="130" y="152.7">VDDH</text>
<text x="99.6" y="162.9">VBUS_NET</text>
<text x="130" y="168">DECN</text>
<text x="130" y="165.4">DECUSB</text>
<text x="130" y="170.5">DECA</text>
<text x="176.8" y="177" transform="rotate(-90 176.8 177)">AL31</text>
<text x="169.1" y="182.3" transform="rotate(-90 169.1 182.3)">M_A1</text>
<text x="171.6" y="182.3" transform="rotate(-90 171.6 182.3)">M_A31A31</text>
<text x="174.1" y="182.3" transform="rotate(-90 174.1 182.3)">M_AL1AL1</text>
<text x="176.7" y="182.3" transform="rotate(-90 176.7 182.3)">M_AL31</text>
<text x="183.4" y="195.9">XC1</text>
<text x="199.9" y="195.9">XC2</text>
</g>
<g font-size="1.8" fill="#a90000">
<text x="292.5" y="77.9">W1</text>
<text x="292.5" y="72.8">N1</text>
<text x="292.6" y="75.3">R1</text>
<text x="140.9" y="81.7">A19</text>
<text x="201.8" y="81.7">B28</text>
<text x="292.1" y="80.4">AA1</text>
<text x="292.7" y="83">V2</text>
<text x="140.9" y="84.2">A21</text>
<text x="140.9" y="89.3">A27</text>
<text x="201.4" y="89.3">AL25</text>
<text x="201.8" y="86.8">N31</text>
<text x="201.9" y="84.2">E31</text>
<text x="292" y="88">AB2</text>
<text x="292.7" y="85.5">Y2</text>
<text x="140.8" y="91.8">G31</text>
<text x="201.4" y="91.8">AL11</text>
<text x="202" y="94.4">AL7</text>
<text x="292" y="93.1">AH2</text>
<text x="292" y="90.6">AD2</text>
<text x="292.2" y="95.7">AJ1</text>
<text x="201.9" y="96.9">AG1</text>
<text x="202.4" y="99.5">U1</text>
<text x="292" y="98.2">AK2</text>
<text x="292" y="100.7">AK4</text>
<text x="201.4" y="107.1">AL17</text>
<text x="201.4" y="104.5">AJ31</text>
<text x="202.4" y="102">C1</text>
<text x="292" y="103.3">AK6</text>
<text x="292.2" y="105.8">AL5</text>
<text x="140.8" y="113.4">B10</text>
<text x="141.4" y="110.9">B8</text>
<text x="201.9" y="112.2">AC1</text>
<text x="202" y="109.6">AL3</text>
<text x="291.4" y="110.9">AK10</text>
<text x="292" y="108.4">AK8</text>
<text x="292.2" y="113.4">AL9</text>
<text x="201.8" y="116">B30</text>
<text x="291.4" y="116">AK12</text>
<text x="291.4" y="118.5">AK14</text>
<text x="140.9" y="123.6">A15</text>
<text x="201.8" y="122.3">C31</text>
<text x="291.4" y="123.6">AK16</text>
<text x="291.5" y="121.1">AL13</text>
<text x="201.9" y="126.1">L31</text>
<text x="291.4" y="128.7">AK18</text>
<text x="291.4" y="131.2">AK20</text>
<text x="291.5" y="126.1">AL15</text>
<text x="201.3" y="133.8">AC31</text>
<text x="201.7" y="136.3">W31</text>
<text x="291.4" y="136.3">AK28</text>
<text x="291.5" y="133.8">AL27</text>
<text x="141.6" y="142.6">L1</text>
<text x="201.3" y="138.8">AA31</text>
<text x="202.4" y="143.9">B4</text>
<text x="291.4" y="141.4">AK30</text>
<text x="291.5" y="143.9">AE31</text>
<text x="291.5" y="138.8">AL29</text>
<text x="202.4" y="146.5">B2</text>
<text x="291.9" y="146.5">U31</text>
<text x="292" y="149">B24</text>
<text x="141.5" y="152.8">E1</text>
<text x="141.6" y="150.3">J1</text>
<text x="201.9" y="154.1">A25</text>
<text x="292" y="151.5">B22</text>
<text x="201.8" y="156.6">B12</text>
<text x="201.8" y="159.2">B26</text>
<text x="202.4" y="161.7">G1</text>
<text x="141.4" y="165.5">B6</text>
<text x="141.5" y="163">A5</text>
<text x="202" y="166.8">J31</text>
<text x="202.4" y="164.2">H2</text>
<text x="292.5" y="166.8">M2</text>
<text x="140.9" y="170.6">A13</text>
<text x="140.9" y="168">A23</text>
<text x="201.8" y="169.3">PAD</text>
<text x="292.1" y="171.9">AE1</text>
<text x="292.6" y="169.3">P2</text>
<text x="169.2" y="175.9" transform="rotate(-90 169.2 175.9)">A1</text>
<text x="291.4" y="179.5">AK22</text>
<text x="291.5" y="176.9">AL19</text>
<text x="292.1" y="174.4">AF2</text>
<text x="291.4" y="184.6">AK24</text>
<text x="291.5" y="182">AL21</text>
<text x="291.4" y="189.6">AK26</text>
<text x="291.5" y="187.1">AL23</text>
<text x="189.7" y="196">1</text>
<text x="193.3" y="192.5" transform="rotate(-90 193.3 192.5)">2</text>
<text x="196.1" y="196">3</text>
<text x="292" y="197.3">B18</text>
<text x="292" y="194.7">B20</text>
<text x="292" y="192.2">R31</text>
<text x="193.3" y="201.4" transform="rotate(-90 193.3 201.4)">4</text>
<text x="292" y="202.3">B16</text>
<text x="292.1" y="199.8">A17</text>
<text x="292" y="204.9">B14</text>
</g>
<g font-size="1.8" fill="#725600">
<text x="76.6" y="82.8">VDD</text>
<text x="267.9" y="81.5">P0.03/NFC2</text>
<text x="267.9" y="79">P0.02/NFC1</text>
<text x="268.5" y="84">P0.04/AIN0</text>
<text x="268.5" y="86.6">P0.05/AIN1</text>
<text x="268.5" y="89.1">P0.06/AIN2</text>
<text x="260.4" y="94.2">P0.08/TRACEDATA_3</text>
<text x="268.5" y="91.7">P0.07/AIN3</text>
<text x="260.4" y="101.8">P0.11/TRACEDATA_0</text>
<text x="260.4" y="96.7">P0.09/TRACEDATA_2</text>
<text x="260.4" y="99.3">P0.10/TRACEDATA_1</text>
<text x="263.4" y="104.4">P0.12/TRACECLK</text>
<text x="266.2" y="106.9">P0.13/QSPI_0</text>
<text x="266.2" y="112">P0.15/QSPI_2</text>
<text x="266.2" y="109.4">P0.14/QSPI_1</text>
<text x="263.8" y="117.1">P0.17/QSPI_CLK</text>
<text x="264.9" y="119.6">P0.18/QSPI_CS</text>
<text x="266.2" y="114.5">P0.16/QSPI_3</text>
<text x="274.1" y="122.1">P0.19</text>
<text x="274.1" y="124.7">P0.20</text>
<text x="252.2" y="127.2">RF</text>
<text x="274.1" y="129.8">P0.22</text>
<text x="274.1" y="127.2">P0.21</text>
<text x="222.9" y="137.4">SWDCLK</text>
<text x="222.9" y="135.4">~{RESET}</text>
<text x="268.5" y="137.4">P0.25/AIN4</text>
<text x="274.1" y="134.8">P0.24</text>
<text x="274.1" y="132.3">P0.23</text>
<text x="222.9" y="139.9">SWDDIO</text>
<text x="268.5" y="142.5">P0.27/AIN6</text>
<text x="268.5" y="139.9">P0.26/AIN5</text>
<text x="222.9" y="145">D_N</text>
<text x="222.9" y="147.5">D_P</text>
<text x="268.5" y="145">P0.28/AIN7</text>
<text x="274.1" y="147.5">P0.29</text>
<text x="274.1" y="152.6">P0.31</text>
<text x="274.1" y="150.1">P0.30</text>
<text x="123.5" y="159">VDDH</text>
<text x="69" y="164">VBUS</text>
<text x="274.1" y="167.9">P1.00</text>
<text x="269.7" y="172.9">P1.02/I2C</text>
<text x="274.1" y="170.4">P1.01</text>
<text x="269.7" y="175.5">P1.03/I2C</text>
<text x="274.1" y="178">P1.04</text>
<text x="274.1" y="183.1">P1.06</text>
<text x="274.1" y="185.6">P1.07</text>
<text x="274.1" y="180.6">P1.05</text>
<text x="70" y="188.2">GND</text>
<text x="274.1" y="188.2">P1.08</text>
<text x="274.1" y="190.7">P1.09</text>
<text x="274.1" y="195.8">P1.11</text>
<text x="274.1" y="193.3">P1.10</text>
<text x="274.1" y="198.3">P1.12</text>
<text x="274.1" y="203.4">P1.14</text>
<text x="274.1" y="200.9">P1.13</text>
<text x="274.1" y="206">P1.15</text>
</g>
</svg>
